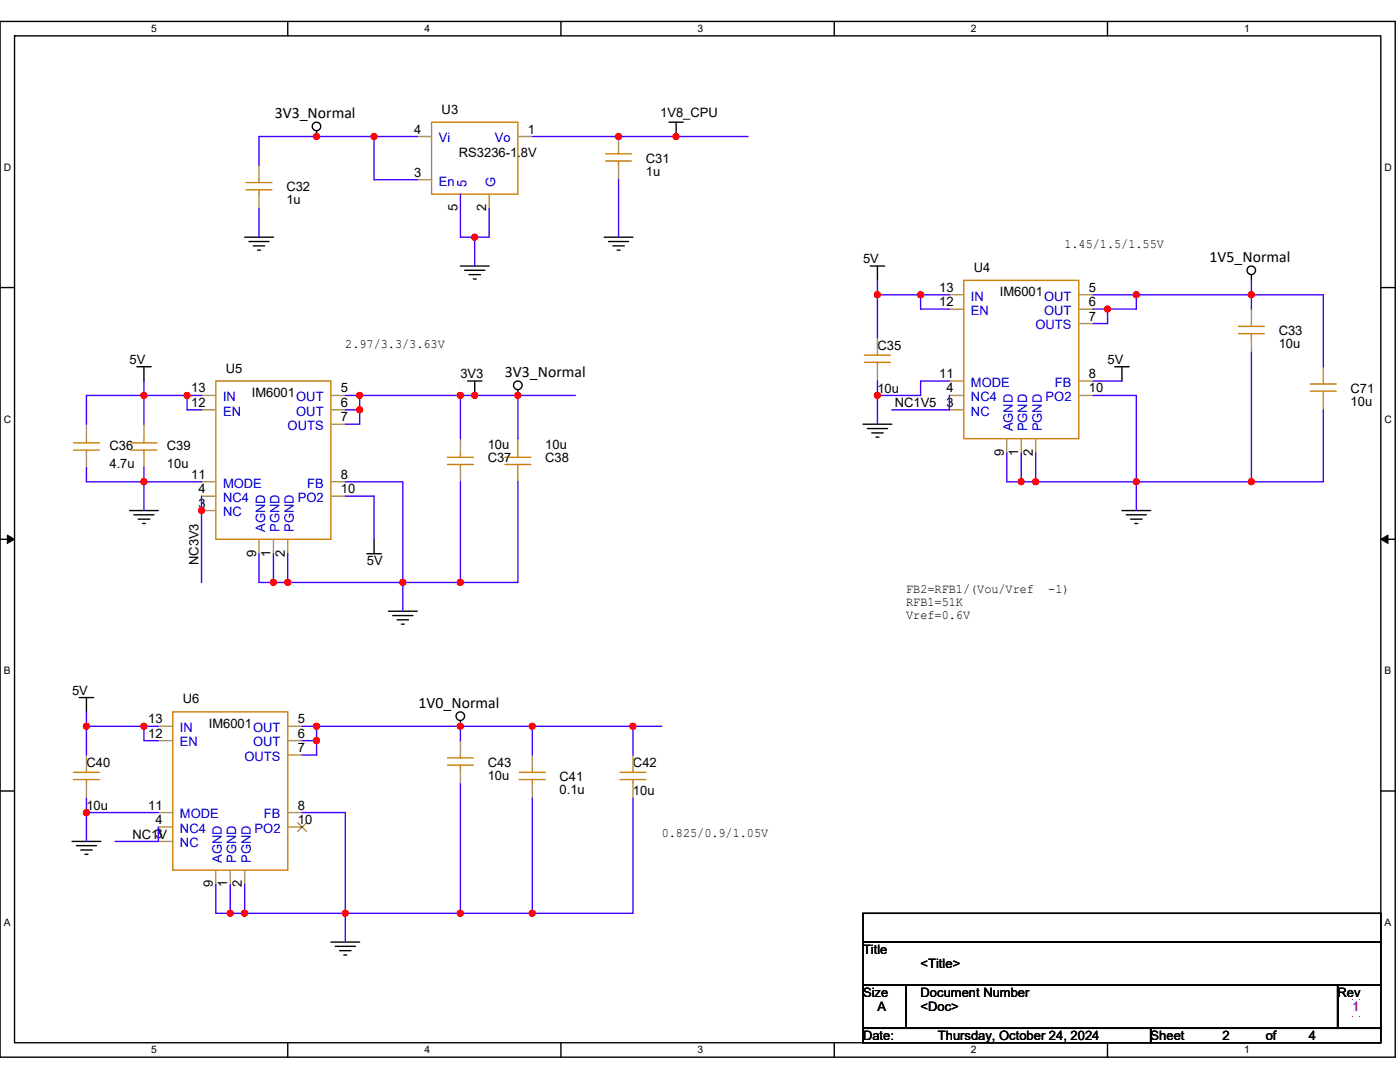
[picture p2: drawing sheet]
<svg xmlns="http://www.w3.org/2000/svg" width="279mm" height="216mm" viewBox="0 0 279 216" stroke-linecap="round" stroke-linejoin="round" font-family="sans-serif">
<path d="M0 4.3h278.4v206.6h-278.4zM2.9 7.2h272.7v200.9h-272.7z" fill="none" stroke="#000" stroke-width=".28"/>
<g fill="#fff">
<path d="M30.2 4.6h1.1v2.3h-1.1z"/>
<path d="M30.2 208.4h1.1v2.3h-1.1z"/>
</g>
<path d="M57.4 4.3v2.9M57.4 208.1v2.8" fill="none" stroke="#000" stroke-width=".28"/>
<g fill="#fff">
<path d="M84.7 4.6h1.1v2.3h-1.1z"/>
<path d="M84.7 208.4h1.1v2.3h-1.1z"/>
</g>
<path d="M112 4.3v2.9M112 208.1v2.8" fill="none" stroke="#000" stroke-width=".28"/>
<g fill="#fff">
<path d="M139.2 4.6h1.2v2.3h-1.2z"/>
<path d="M139.2 208.4h1.2v2.3h-1.2z"/>
</g>
<path d="M166.5 4.3v2.9M166.5 208.1v2.8" fill="none" stroke="#000" stroke-width=".28"/>
<g fill="#fff">
<path d="M193.8 4.6h1.1v2.3h-1.1z"/>
<path d="M193.8 208.4h1.1v2.3h-1.1z"/>
</g>
<path d="M221 4.3v2.9M221 208.1v2.8" fill="none" stroke="#000" stroke-width=".28"/>
<g fill="#fff">
<path d="M248.3 4.6h1.1v2.3h-1.1z"/>
<path d="M248.3 208.4h1.1v2.3h-1.1z"/>
<path d="M.7 32.3h1.5v2.2h-1.5z"/>
<path d="M276.3 32.3h1.5v2.2h-1.5z"/>
<path d="M.7 82.5h1.5v2.3h-1.5z"/>
<path d="M276.3 82.5h1.5v2.3h-1.5z"/>
</g>
<path d="M0 57.4h2.9M275.6 57.4h2.8" fill="none" stroke="#000" stroke-width=".28"/>
<g fill="#fff">
<path d="M.7 132.7h1.4v2.3h-1.4z"/>
<path d="M276.3 132.7h1.4v2.3h-1.4z"/>
</g>
<path d="M0 107.6h2.9M275.6 107.6h2.8" fill="none" stroke="#000" stroke-width=".28"/>
<path d="M1.5 106.8l1.4 .8-1.4 .8zM275.6 107.6l1.4-.8v1.6z" fill="#000" stroke="#000" stroke-width=".2"/>
<g fill="#fff">
<path d="M.7 182.9h1.4v2.3h-1.4z"/>
<path d="M276.3 182.9h1.4v2.3h-1.4z"/>
</g>
<g fill="none" stroke="#000" stroke-width=".28">
<path d="M63.2 26.1v1.1M133.5 24.4h2.9M134.9 24.4v2.8M48.8 47.3h5.8M49.7 48.2h4M50.5 49.1h2.3M51.4 49.9h.6M91.9 53.1h5.7M92.7 53.9h4.1M93.6 54.8h2.3M94.5 55.7h.5M120.6 47.3h5.7"/>
<path d="M121.4 48.2h4.1M122.3 49.1h2.3M123.2 49.9h.5M173.7 53.1h2.9M175.1 53.1v2.8M249.7 54.8v1.1M27.3 73.2h2.9M28.7 73.2v2.8M93.3 76h2.9M94.7 76v2.9M103.4 77.8v1.1M222.5 73.2h2.8"/>
<path d="M223.9 73.2v2.8M172.2 84.6h5.8M173.1 85.5h4M174 86.4h2.3M174.8 87.2h.6M25.9 101.9h5.7M26.7 102.7h4M27.6 103.6h2.3M28.4 104.5h.6M73.2 110.5h2.9M74.7 107.6v2.9M223.9 101.9h5.7"/>
<path d="M224.8 102.7h4M225.6 103.6h2.3M226.5 104.5h.6M15.8 139.2h2.9M17.3 139.2v2.8M77.5 122h5.8M78.4 122.8h4M79.2 123.7h2.3M80.1 124.5h.6M0 157.8h2.9M91.9 143.8v1.1M275.6 157.8h2.8"/>
<path d="M14.4 167.9h5.7M15.2 168.7h4.1M16.1 169.6h2.3M17 170.5h.5M66 188h5.8M66.9 188.8h4M67.8 189.7h2.3M68.6 190.6h.6M172.2 182.2h103.4v5.8h-103.4zM172.2 188h103.4v8.6h-103.4zM172.2 196.6h8.6v8.6h-8.6zM180.8 196.6h86.2v8.6h-86.2z"/>
<path d="M267 196.6h8.6v8.6h-8.6zM172.2 205.2h57.4v2.9h-57.4zM229.6 205.2h46v2.9h-46z"/>
<circle cx="63.2" cy="25.2" r=".85"/>
<circle cx="249.7" cy="53.9" r=".85"/>
<circle cx="103.3" cy="76.9" r=".86"/>
<circle cx="91.9" cy="142.9" r=".85"/>
</g>
<g fill="#f0f">
<path d="M269.7 199.4h.2v.1h-.2z"/>
<path d="M271.2 199.4h.2v.1h-.2z"/>
<path d="M271.2 202.8h.2v.2h-.2z"/>
<path d="M269.7 202.8h.2v.2h-.2z"/>
</g>
<path d="M172.2 182.2h103.4v5.8h-103.4zM172.2 188h103.4v8.6h-103.4zM172.2 196.6h8.6v8.6h-8.6zM180.8 196.6h86.2v8.6h-86.2zM267 196.6h8.6v8.6h-8.6zM172.2 205.2h57.4v2.9h-57.4zM229.6 205.2h46v2.9h-46z" fill="none" stroke="#000" stroke-width=".28"/>
<g fill="#f0f">
<path d="M269.7 199.4h.2v.1h-.2z"/>
<path d="M271.2 199.4h.2v.1h-.2z"/>
<path d="M271.2 202.8h.2v.2h-.2z"/>
<path d="M269.7 202.8h.2v.2h-.2z"/>
</g>
<path d="M172.2 182.2h103.4v5.8h-103.4zM172.2 188h103.4v8.6h-103.4zM172.2 196.6h8.6v8.6h-8.6zM180.8 196.6h86.2v8.6h-86.2zM267 196.6h8.6v8.6h-8.6zM172.2 205.2h57.4v2.9h-57.4zM229.6 205.2h46v2.9h-46z" fill="none" stroke="#000" stroke-width=".28"/>
<g fill="#f0f">
<path d="M269.7 199.4h.2v.1h-.2z"/>
<path d="M271.2 199.4h.2v.1h-.2z"/>
<path d="M271.2 202.8h.2v.2h-.2z"/>
<path d="M269.7 202.8h.2v.2h-.2z"/>
</g>
<g fill="none" stroke="#cc8006" stroke-width=".28">
<path d="M49.1 37.9h5.2M49.1 36.4h5.2M51.7 35.9v.5M51.7 37.9v.8M86.1 24.4h17.3v14.3h-17.3zM120.9 32.1h5.1M120.9 30.7h5.1M123.4 30.1v.6M123.4 32.1v.9M192.3 55.9h23v31.6h-23zM43.1 76h22.9v31.6h-22.9zM172.5 72.3h5.2"/>
<path d="M172.5 70.9h5.2M175.1 70.3v.6M175.1 72.3v.9M247.2 66.6h5.1M247.2 65.1h5.1M249.7 64.6v.5M249.7 66.6v.8M261.5 78h5.2M261.5 76.6h5.2M264.1 76v.6M264.1 78v.9M14.7 88.4h5.1"/>
<path d="M14.7 89.8h5.1M17.3 89.8v.6M17.3 87.5v.9M26.1 88.4h5.2M26.1 89.8h5.2M28.7 89.8v.6M28.7 87.5v.9M89.3 91.2h5.2M89.3 92.7h5.2M91.9 92.7v.6M91.9 90.4v.8M100.8 91.2h5.1"/>
<path d="M100.8 92.7h5.1M103.4 92.7v.6M103.4 90.4v.8M14.7 155.6h5.1M14.7 154.1h5.1M17.3 153.5v.6M17.3 155.6v.8M34.5 142h22.9v31.6h-22.9zM89.3 152.7h5.2M89.3 151.2h5.2M91.9 150.7v.5M91.9 152.7v.8"/>
<path d="M103.7 155.6h5.1M103.7 154.1h5.1M106.2 153.5v.6M106.2 155.6v.8M123.7 155.6h5.2M123.7 154.1h5.2M126.3 153.5v.6M126.3 155.6v.8"/>
</g>
<g fill="none" stroke="#a84" stroke-width=".28">
<path d="M51.7 33v2.9M51.7 38.7v2.9M83.3 35.9h2.8M83.3 27.2h2.8M91.9 38.7h.1M97.6 38.7v2.9M103.4 27.2h2.8M123.4 27.2v2.9M123.4 33v2.9M189.5 58.8h2.8M215.3 58.8h2.9M40.2 78.9h2.9"/>
<path d="M66 78.9h2.9M175.1 67.4v2.9M175.1 73.2v2.8M189.5 78.9h2.8M189.5 76h2.8M189.5 61.7h2.8M215.3 61.7h2.9M215.3 64.6h2.9M215.3 76h2.9M215.3 78.9h2.9M249.7 61.7v2.9M249.7 67.4v2.9"/>
<path d="M264.1 73.2v2.8M264.1 78.9v2.9M17.3 90.4v2.9M17.3 84.6v2.9M28.7 90.4v2.9M28.7 84.6v2.9M40.2 99h2.9M40.2 96.1h2.9M40.2 81.8h2.9M66 81.8h2.9M66 84.6h2.9M66 96.1h2.9"/>
<path d="M66 99h2.9M91.9 93.3v2.8M91.9 87.5v2.9M103.4 93.3v2.8M103.4 87.5v2.9M189.5 81.8h2.8M200.9 87.5v2.9M203.8 87.5v2.9M206.7 87.5v2.9M40.2 101.9h2.9M51.7 107.6v2.9M54.6 107.6v2.9"/>
<path d="M57.4 107.6v2.9M17.3 150.7v2.8M17.3 156.4v2.9M31.6 147.8h2.9M31.6 144.9h2.9M57.4 144.9h2.9M57.4 147.8h2.9M57.4 150.7h2.9M91.9 147.8v2.9M91.9 153.5v2.9M106.2 150.7v2.8M106.2 156.4v2.9"/>
<path d="M126.3 150.7v2.8M126.3 156.4v2.9M31.6 167.9h2.9M31.6 165h2.9M31.6 162.1h2.9M43.1 173.6v2.9M46 173.6v2.9M48.8 173.6v2.9M57.4 162.1h2.9M57.4 165h2.9"/>
</g>
<path d="M59.4 164.1l1.8 1.8M61.2 164.1l-1.8 1.8" fill="none" stroke="#804000" stroke-width=".2"/>
<g fill="none" stroke="#4200ff" stroke-width=".28">
<path d="M74.7 27.2h-23v5.8M83.3 27.2h-8.6v8.7h8.6M91.9 38.7v8.6h2.8M106.2 27.2h43.1M123.4 35.9v11.4M51.7 41.6v5.7M94.7 47.3v5.8M97.6 41.6v5.7h-2.9M175.1 55.9v2.9M175.1 58.8v8.6M175.1 58.8h8.6M183.7 58.8h5.8"/>
<path d="M183.7 58.8v2.9h5.8M218.2 58.8h31.5M226.8 58.8v2.9h-5.8M249.7 55.9v2.9M249.7 58.8h14.4v14.4M249.7 58.8v2.9M28.7 78.9h-11.4v5.7M28.7 78.9h8.6M28.7 78.9v5.7M28.7 76v2.9M37.3 78.9h2.9M37.3 78.9v2.9h2.9"/>
<path d="M68.9 78.9h2.9v2.9M71.8 78.9h20.1M91.9 78.9h11.5M91.9 78.9v8.6M103.4 78.9h11.4M103.4 78.9v8.6M175.1 78.9v5.7M175.1 76v2.9M189.5 78.9v2.9h-11.5M189.5 76h-5.8v2.9h-8.6M218.2 61.7h2.8M218.2 78.9h8.6v17.2h-23"/>
<path d="M218.2 76h5.7M221 61.7v2.9h-2.8M249.7 70.3v25.8M17.3 93.3v2.8h11.4M28.7 93.3v2.8M28.7 96.1h11.5M28.7 96.1v5.8M40.2 99v17.2M68.9 81.8h2.9v2.8h-2.9M68.9 96.1h11.5v20.1M68.9 99h5.8v8.6M91.9 96.1v20.1"/>
<path d="M103.4 96.1v20.1h-11.5M200.9 90.4v5.7h2.9M203.8 90.4v5.7M206.7 90.4v5.7M249.7 96.1h-22.9v5.8M264.1 81.8v14.3h-14.4M51.7 110.5v5.7h2.9M54.6 116.2h2.8M54.6 110.5v5.7M57.4 116.2h23M57.4 110.5v5.7M80.4 116.2h11.5"/>
<path d="M80.4 116.2v5.8M17.3 159.3v2.8M17.3 142v2.9M17.3 144.9h11.4M17.3 144.9v5.8M28.7 144.9v2.9h2.9M28.7 144.9h2.9M60.3 147.8h2.9M60.3 144.9h2.9M63.2 147.8v2.9h-2.9M63.2 144.9v2.9M63.2 144.9h28.7"/>
<path d="M91.9 144.9h14.3M91.9 144.9v2.9M91.9 156.4v25.8M106.2 144.9v5.8M106.2 159.3v22.9M106.2 144.9h20.1M126.3 144.9v5.8M126.3 159.3v22.9h-20.1M126.3 144.9h5.8M17.3 162.1v5.8M17.3 162.1h14.3M31.6 165v2.9h-8.6"/>
<path d="M43.1 176.5v5.7h2.9M46 176.5v5.7M48.8 176.5v5.7M60.3 162.1h8.6v20.1M46 182.2h2.8M48.8 182.2h20.1M68.9 182.2h23M68.9 182.2v5.8M91.9 182.2h14.3"/>
</g>
<g fill="#f00" stroke="#f00" stroke-width=".28">
<circle cx="74.6" cy="27.2" r=".57"/>
<circle cx="63.2" cy="27.2" r=".57"/>
<circle cx="123.4" cy="27.2" r=".57"/>
<circle cx="134.9" cy="27.2" r=".57"/>
<circle cx="94.7" cy="47.3" r=".57"/>
<circle cx="175.1" cy="58.8" r=".57"/>
<circle cx="249.7" cy="58.8" r=".57"/>
<circle cx="183.7" cy="58.8" r=".57"/>
<circle cx="226.8" cy="58.8" r=".57"/>
<circle cx="221" cy="61.7" r=".57"/>
<circle cx="28.7" cy="78.9" r=".57"/>
<circle cx="37.3" cy="78.9" r=".57"/>
<circle cx="71.8" cy="78.9" r=".57"/>
<circle cx="91.9" cy="78.9" r=".57"/>
<circle cx="94.7" cy="78.9" r=".57"/>
<circle cx="103.3" cy="78.9" r=".57"/>
<circle cx="175.1" cy="78.9" r=".57"/>
<circle cx="71.8" cy="81.8" r=".57"/>
<circle cx="28.7" cy="96.1" r=".57"/>
<circle cx="80.4" cy="116.2" r=".57"/>
<circle cx="91.9" cy="116.2" r=".57"/>
<circle cx="203.8" cy="96.1" r=".57"/>
<circle cx="206.7" cy="96.1" r=".57"/>
<circle cx="226.8" cy="96.1" r=".57"/>
<circle cx="249.7" cy="96.1" r=".57"/>
<circle cx="40.2" cy="101.9" r=".57"/>
<circle cx="54.6" cy="116.2" r=".57"/>
<circle cx="57.4" cy="116.2" r=".57"/>
<circle cx="17.2" cy="144.9" r=".57"/>
<circle cx="28.7" cy="144.9" r=".57"/>
<circle cx="91.9" cy="144.9" r=".57"/>
<circle cx="63.2" cy="144.9" r=".57"/>
<circle cx="126.3" cy="144.9" r=".57"/>
<circle cx="106.2" cy="144.9" r=".57"/>
<circle cx="63.2" cy="147.8" r=".57"/>
<circle cx="91.9" cy="182.2" r=".57"/>
<circle cx="17.2" cy="162.1" r=".57"/>
<circle cx="106.2" cy="182.2" r=".57"/>
<circle cx="48.8" cy="182.2" r=".57"/>
<circle cx="45.9" cy="182.2" r=".57"/>
<circle cx="68.9" cy="182.2" r=".57"/>
</g>
<g font-size="3.2">
<text x="54.8" y="23.6">3V3_Normal</text>
<text x="241.4" y="52.3">1V5_Normal</text>
<text x="100.8" y="75.3">3V3_Normal</text>
<text x="83.5" y="141.3">1V0_Normal</text>
</g>
<g font-size="2.6">
<text x="88.1" y="22.7">U3</text>
<text x="131.8" y="23.3">1V8_CPU</text>
<text x="82.7" y="26.6">4</text>
<text x="105.4" y="26.6">1</text>
<text x="82.7" y="35.3">3</text>
<text x="91.6" y="31.3">RS3236-1.8V</text>
<text x="128.9" y="32.4">C31</text>
<text x="128.9" y="35">1u</text>
<text x="57.1" y="38.2">C32</text>
<text x="57.1" y="40.8">1u</text>
<text x="91.3" y="42.2" transform="rotate(-90 91.3 42.2)">5</text>
<text x="97" y="42.2" transform="rotate(-90 97 42.2)">2</text>
<text x="172.2" y="52.5">5V</text>
<text x="212.4" y="49.4">1.45/1.5/1.55V</text>
<text x="187.5" y="58.2">13</text>
<text x="194.4" y="54.3">U4</text>
<text x="199.5" y="59.1">IM6001</text>
<text x="217.3" y="58.2">5</text>
<text x="187.5" y="61.1">12</text>
<text x="217.3" y="61.1">6</text>
<text x="217.3" y="64">7</text>
<text x="68.9" y="69.5">2.97/3.3/3.63V</text>
<text x="175.1" y="69.8">C35</text>
<text x="255.2" y="66.9">C33</text>
<text x="255.2" y="69.5">10u</text>
<text x="25.9" y="72.6">5V</text>
<text x="45.1" y="74.4">U5</text>
<text x="91.9" y="75.5">3V3</text>
<text x="187.5" y="75.4">11</text>
<text x="217.3" y="75.4">8</text>
<text x="221" y="72.6">5V</text>
<text x="38.2" y="81.2">12</text>
<text x="38.2" y="78.3">13</text>
<text x="50.2" y="79.2">IM6001</text>
<text x="68.1" y="78.3">5</text>
<text x="68.1" y="81.2">6</text>
<text x="175.1" y="78.4">10u</text>
<text x="178.6" y="81.2">NC1V5</text>
<text x="188.9" y="81.2">3</text>
<text x="188.9" y="78.3">4</text>
<text x="217.3" y="78.3">10</text>
<text x="269.5" y="78.4">C71</text>
<text x="269.5" y="80.9">10u</text>
<text x="21.8" y="89.9">C36</text>
<text x="33.3" y="89.9">C39</text>
<text x="68.1" y="84.1">7</text>
<text x="97.3" y="89.6">10u</text>
<text x="108.8" y="89.6">10u</text>
<text x="21.8" y="93.3">4.7u</text>
<text x="33.3" y="93.3">10u</text>
<text x="38.2" y="95.5">11</text>
<text x="68.1" y="95.5">8</text>
<text x="97.3" y="92.1">C37</text>
<text x="108.8" y="92.1">C38</text>
<text x="200.3" y="91" transform="rotate(-90 200.3 91)">9</text>
<text x="203.2" y="91" transform="rotate(-90 203.2 91)">1</text>
<text x="206.1" y="91" transform="rotate(-90 206.1 91)">2</text>
<text x="39.6" y="101.3">3</text>
<text x="39.6" y="98.4">4</text>
<text x="68.1" y="98.4">10</text>
<text x="39.6" y="112.8" transform="rotate(-90 39.6 112.8)">NC3V3</text>
<text x="51.1" y="111.1" transform="rotate(-90 51.1 111.1)">9</text>
<text x="54" y="111.1" transform="rotate(-90 54 111.1)">1</text>
<text x="56.8" y="111.1" transform="rotate(-90 56.8 111.1)">2</text>
<text x="73.2" y="112.8">5V</text>
<text x="180.8" y="118.3">FB2=RFB1/(Vou/Vref</text>
<text x="209.2" y="118.3">-1)</text>
<text x="180.8" y="120.9">RFB1=51K</text>
<text x="180.8" y="123.5">Vref=0.6V</text>
<text x="14.4" y="138.6">5V</text>
<text x="36.5" y="140.4">U6</text>
<text x="29.6" y="147.2">12</text>
<text x="29.6" y="144.3">13</text>
<text x="41.7" y="145.2">IM6001</text>
<text x="59.4" y="144.3">5</text>
<text x="59.4" y="147.2">6</text>
<text x="17.3" y="153">C40</text>
<text x="59.4" y="150.1">7</text>
<text x="97.3" y="153">C43</text>
<text x="97.3" y="155.6">10u</text>
<text x="111.7" y="155.9">C41</text>
<text x="126.3" y="153">C42</text>
<text x="17.3" y="161.6">10u</text>
<text x="29.6" y="161.5">11</text>
<text x="59.4" y="161.5">8</text>
<text x="111.7" y="158.5">0.1u</text>
<text x="126.3" y="158.7">10u</text>
<text x="26.4" y="167.3">NC1V</text>
<text x="31" y="167.3">3</text>
<text x="31" y="164.4">4</text>
<text x="59.4" y="164.4">10</text>
<text x="132.1" y="167.1">0.825/0.9/1.05V</text>
<text x="42.5" y="177.1" transform="rotate(-90 42.5 177.1)">9</text>
<text x="45.4" y="177.1" transform="rotate(-90 45.4 177.1)">1</text>
<text x="48.2" y="177.1" transform="rotate(-90 48.2 177.1)">2</text>
<text x="172.2" y="190.3">Title</text>
<text x="183.7" y="193.2">&lt;Title&gt;</text>
<text x="172.2" y="198.9">Size</text>
<text x="175.1" y="201.8">A</text>
<text x="183.7" y="198.9">Document Number</text>
<text x="183.7" y="201.8">&lt;Doc&gt;</text>
<text x="267" y="198.9">Rev</text>
<text x="172.2" y="207.5">Date:</text>
<text x="187.2" y="207.5">Thursday, October 24, 2024</text>
<text x="229.6" y="207.5">Sheet</text>
<text x="244" y="207.5">2</text>
<text x="252.6" y="207.5">of</text>
<text x="261.2" y="207.5">4</text>
</g>
<g font-size="2.6" fill="#00c">
<text x="87.6" y="28.4">Vi</text>
<text x="98.8" y="28.4">Vo</text>
<text x="87.6" y="37">En</text>
<text x="93.1" y="37.3" transform="rotate(-90 93.1 37.3)">5</text>
<text x="98.8" y="37.3" transform="rotate(-90 98.8 37.3)">G</text>
<text x="193.8" y="60">IN</text>
<text x="208.4" y="60">OUT</text>
<text x="193.8" y="62.8">EN</text>
<text x="206.7" y="65.7">OUTS</text>
<text x="208.4" y="62.8">OUT</text>
<text x="193.8" y="77.2">MODE</text>
<text x="210.5" y="77.2">FB</text>
<text x="44.5" y="83">EN</text>
<text x="44.5" y="80.1">IN</text>
<text x="59.1" y="80.1">OUT</text>
<text x="59.1" y="83">OUT</text>
<text x="193.8" y="83">NC</text>
<text x="193.8" y="80.1">NC4</text>
<text x="208.7" y="80.1">PO2</text>
<text x="57.4" y="85.8">OUTS</text>
<text x="202.1" y="86.1" transform="rotate(-90 202.1 86.1)">AGND</text>
<text x="205" y="86.1" transform="rotate(-90 205 86.1)">PGND</text>
<text x="207.9" y="86.1" transform="rotate(-90 207.9 86.1)">PGND</text>
<text x="44.5" y="100.2">NC4</text>
<text x="44.5" y="97.3">MODE</text>
<text x="59.4" y="100.2">PO2</text>
<text x="61.3" y="97.3">FB</text>
<text x="44.5" y="103">NC</text>
<text x="52.9" y="106.2" transform="rotate(-90 52.9 106.2)">AGND</text>
<text x="55.8" y="106.2" transform="rotate(-90 55.8 106.2)">PGND</text>
<text x="58.6" y="106.2" transform="rotate(-90 58.6 106.2)">PGND</text>
<text x="35.9" y="148.9">EN</text>
<text x="35.9" y="146.1">IN</text>
<text x="50.5" y="146.1">OUT</text>
<text x="50.5" y="148.9">OUT</text>
<text x="48.8" y="151.8">OUTS</text>
<text x="35.9" y="166.2">NC4</text>
<text x="35.9" y="163.3">MODE</text>
<text x="50.8" y="166.2">PO2</text>
<text x="52.7" y="163.3">FB</text>
<text x="35.9" y="169.1">NC</text>
<text x="44.3" y="172.2" transform="rotate(-90 44.3 172.2)">AGND</text>
<text x="47.2" y="172.2" transform="rotate(-90 47.2 172.2)">PGND</text>
<text x="50" y="172.2" transform="rotate(-90 50 172.2)">PGND</text>
</g>
<text font-size="2.6" fill="#f0f" x="269.8" y="201.8">1</text>
<g font-size="2">
<text x="30.2" y="6.4">5</text>
<text x="84.7" y="6.4">4</text>
<text x="139.2" y="6.4">3</text>
<text x="193.8" y="6.4">2</text>
<text x="248.3" y="6.4">1</text>
<text x=".7" y="34.1">D</text>
<text x="276.3" y="34.1">D</text>
<text x=".7" y="84.3">C</text>
<text x="276.3" y="84.3">C</text>
<text x=".7" y="134.6">B</text>
<text x="276.3" y="134.6">B</text>
<text x=".7" y="184.8">A</text>
<text x="276.3" y="184.8">A</text>
<text x="30.2" y="210.2">5</text>
<text x="84.7" y="210.2">4</text>
<text x="139.2" y="210.2">3</text>
<text x="193.8" y="210.2">2</text>
<text x="248.3" y="210.2">1</text>
</g>
</svg>
